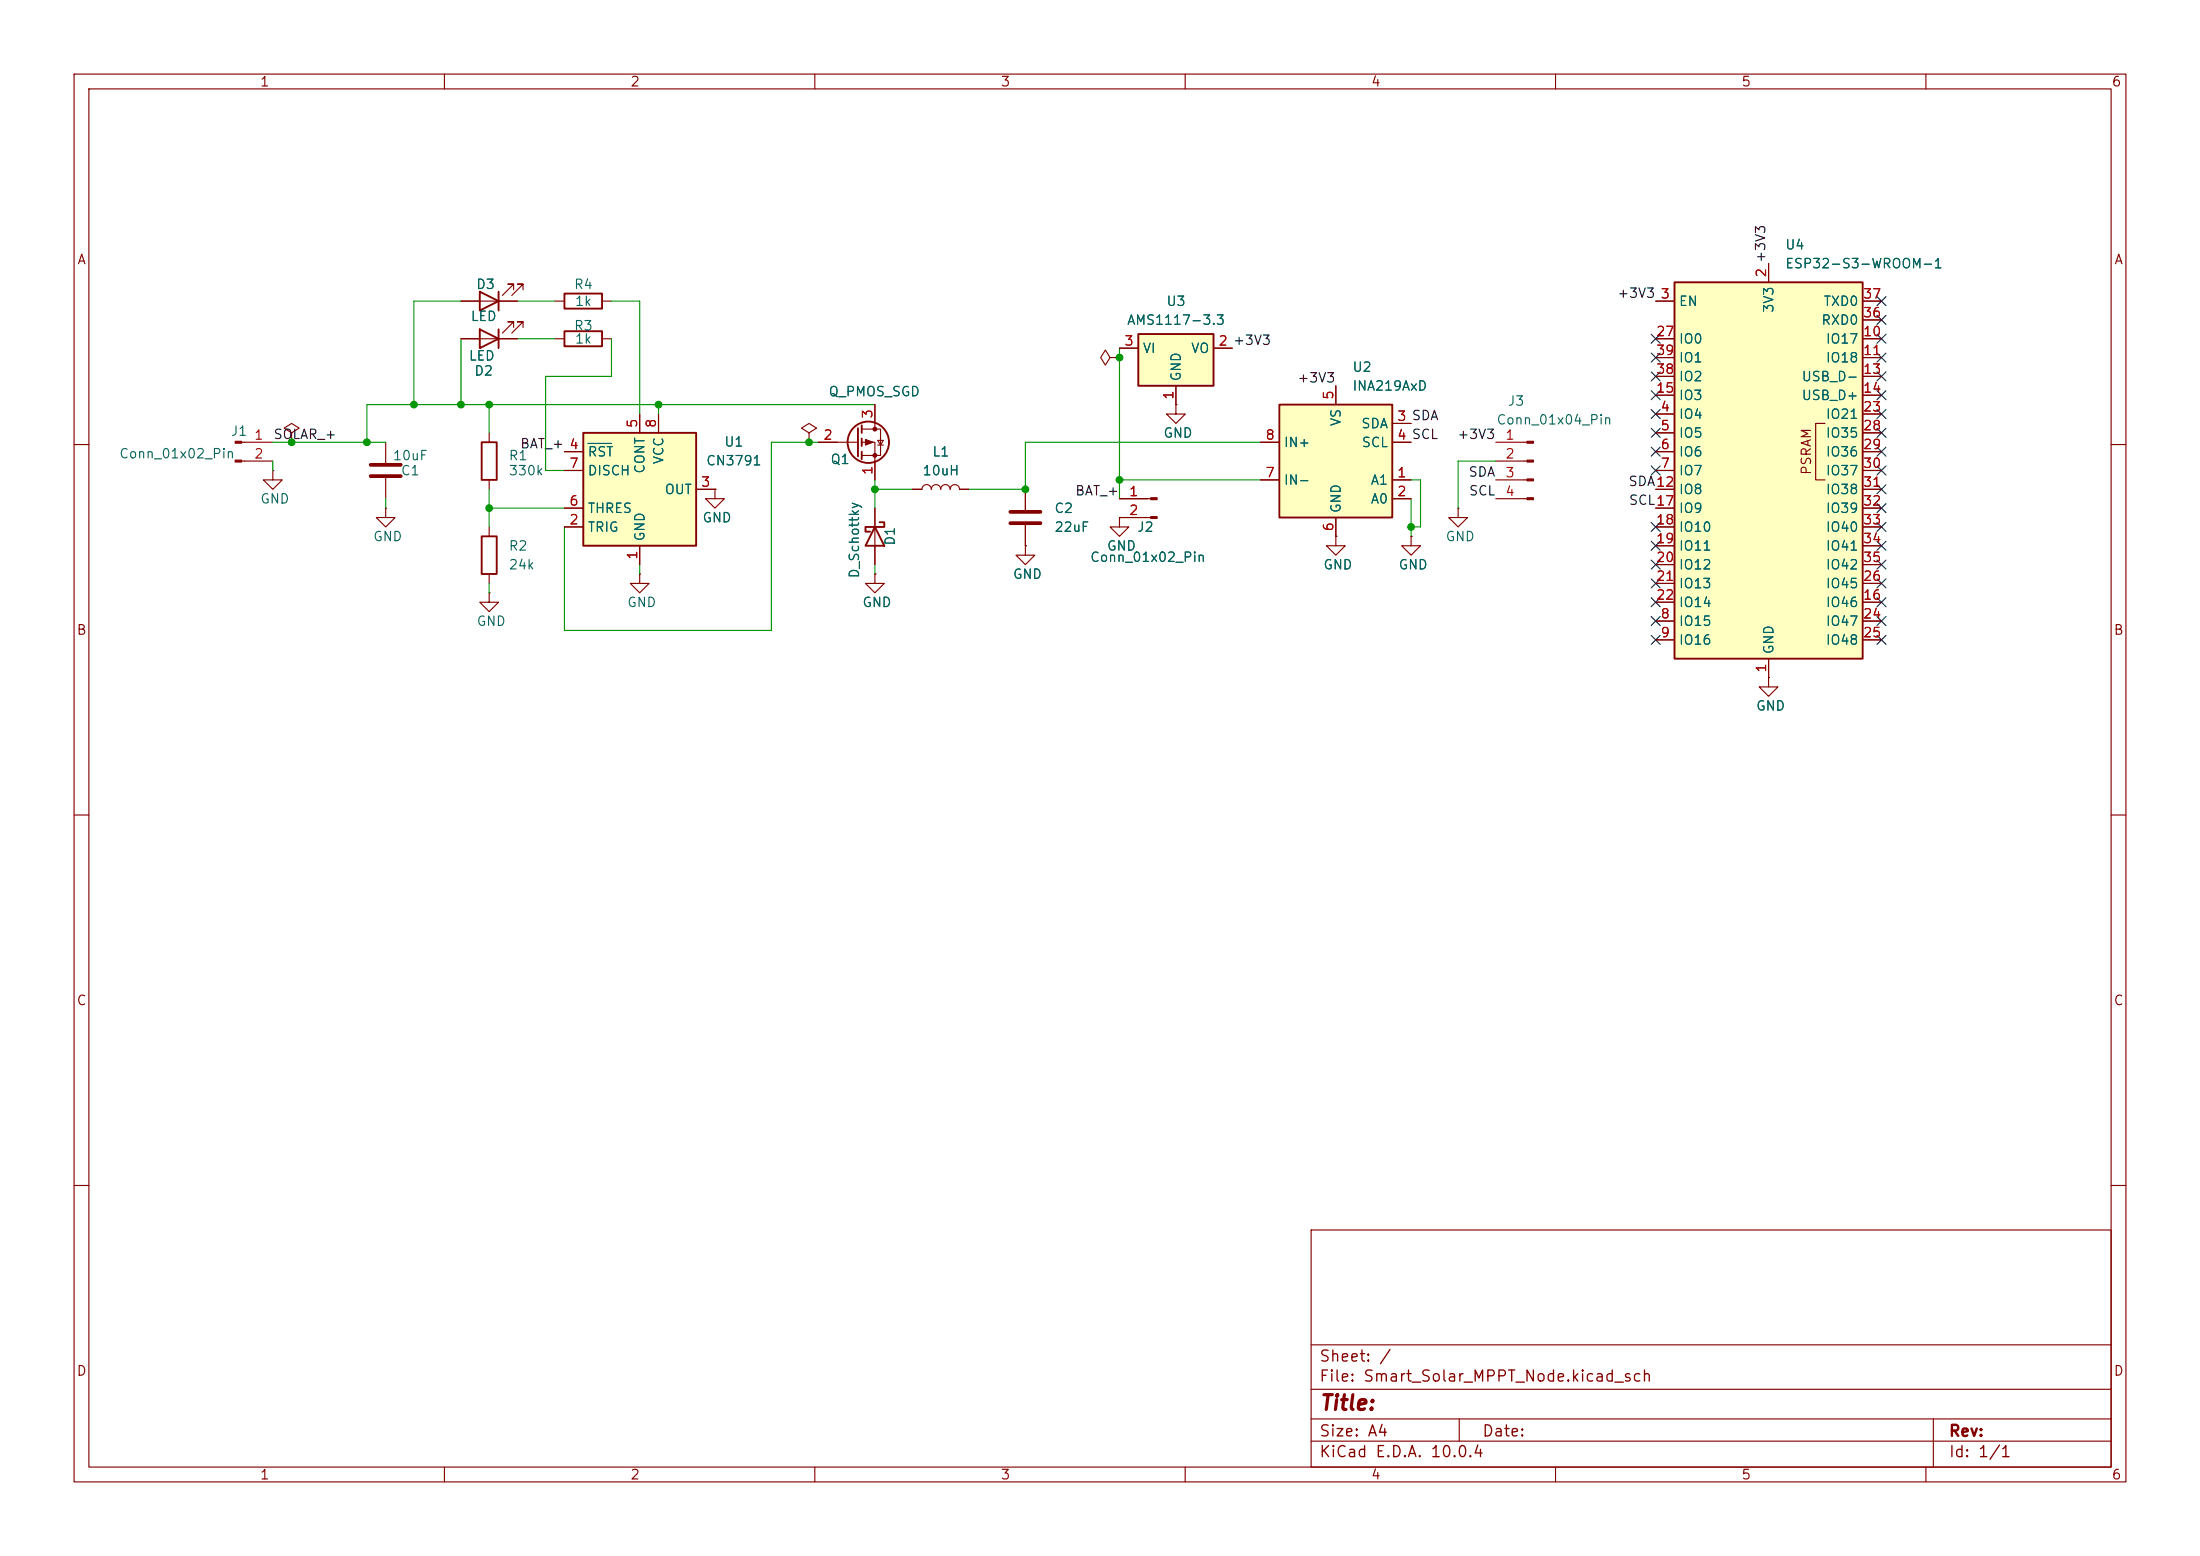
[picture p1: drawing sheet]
<svg xmlns="http://www.w3.org/2000/svg" width="297mm" height="210mm" viewBox="0 0 297 210" stroke-linecap="round" stroke-linejoin="round" font-family="sans-serif">
<g fill="none" stroke="#840000" stroke-width=".15">
<path d="M10 10h277v190h-277zM12 12h273v186h-273zM60 10v2M110 10v2M160 10v2M210 10v2M260 10v2M10 60h2M180.3 72.4v1.3h1.3l-1.3 1.2-1.2-1.2h1.2M180.3 72.4h.1M285 60h2M10 110h2"/>
<path d="M285 110h2M10 160h2M177 166h108v32h-108zM285 160h2M60 198v2M110 198v2M160 198v2M177 194.5h108M177 191.5h108M177 187.5h108M177 181.5h108M197 191.5v3"/>
<path d="M210 198v2M260 198v2M261 191.5v6.5"/>
</g>
<path d="M226.1 38.1h25.4v50.8h-25.4z" fill="#ffffc2"/>
<path d="M226.1 38.1h25.4v50.8h-25.4zM65 59.7h2.1v5.1h-2.1z" fill="none" stroke="#840000" stroke-width=".25"/>
<g fill="none" stroke="#840000" stroke-width=".15">
<path d="M238.8 35.6v2.5M66 58.4v1.3M223.5 40.6h2.6M223.5 55.9h2.6M223.5 58.4h2.6M223.5 45.7h2.6M223.5 48.3h2.6M223.5 50.8h2.6M223.5 53.3h2.6M246.4 57.2h-1.3v7.6h1.3M251.5 40.6h2.5M251.5 55.9h2.5"/>
<path d="M251.5 58.4h2.5M251.5 45.7h2.5M251.5 48.3h2.5M251.5 50.8h2.5M251.5 53.3h2.5M251.5 43.2h2.5M66 64.8v1.2M223.5 61h2.6M223.5 63.5h2.6M223.5 66h2.6M223.5 68.6h2.6M223.5 71.1h2.6"/>
<path d="M223.5 73.7h2.6M223.5 76.2h2.6M223.5 78.7h2.6M251.5 61h2.5M251.5 63.5h2.5M251.5 66h2.5M251.5 68.6h2.5M251.5 71.1h2.5M251.5 73.7h2.5M251.5 76.2h2.5M251.5 78.7h2.5M223.5 83.8h2.6"/>
<path d="M223.5 86.4h2.6M223.5 81.3h2.6M238.8 88.9v2.5M251.5 83.8h2.5M251.5 86.4h2.5M251.5 81.3h2.5"/>
</g>
<path d="M153.7 45.1h10.1v7h-10.1z" fill="#ffffc2"/>
<path d="M76.2 39.6h5.1v2.1h-5.1zM76.2 44.7h5.1v2h-5.1zM153.7 45.1h10.1v7h-10.1z" fill="none" stroke="#840000" stroke-width=".25"/>
<g fill="none" stroke="#840000" stroke-width=".15">
<path d="M74.9 40.6h1.3M74.9 45.7h1.3M81.3 40.6h1.2M81.3 45.7h1.2M149.9 48.3l-.7-1.1-.6 1.1 .6 1 .7-1h1.2M151.1 48.3h.1M151.1 47h2.6M158.7 54.6v1.3h1.3l-1.3 1.3-1.2-1.3h1.2M158.7 54.6h.1M158.7 52.1v2.5M163.8 47h2.6M138.4 73.7v1.2h1.3l-1.3 1.3-1.2-1.3h1.2"/>
<path d="M138.4 73.7h.1M138.4 66v2.8M138.4 70.9v2.8M151.1 69.9v1.2h1.3l-1.3 1.3-1.2-1.3h1.2M151.1 69.9h.1M151.1 67.3h4.2M151.1 69.9h4.2M196.8 68.6v1.3h1.3l-1.3 1.2-1.2-1.2h1.2M196.8 68.6h.1M66 80v1.3h1.3l-1.3 1.3-1.2-1.3h1.2M66 80h.1"/>
</g>
<path d="M136.4 69.1h4.1M136.4 70.6h4.1" fill="none" stroke="#840000" stroke-width=".51"/>
<g fill="#840000" stroke="#840000" stroke-width=".15">
<path d="M155.3 67.2h.9v.2h-.9z"/>
<path d="M155.3 69.7h.9v.3h-.9z"/>
</g>
<path d="M78.7 58.4h15.3v15.3h-15.3z" fill="#ffffc2"/>
<path d="M78.7 58.4h15.3v15.3h-15.3zM65 72.4h2.1v5.1h-2.1z" fill="none" stroke="#840000" stroke-width=".25"/>
<path d="M86.4 55.9v2.5M88.9 55.9v2.5M66 71.1v1.3M66 77.5v1.2M76.2 71.1h2.5M76.2 61h2.5M76.2 68.6h2.5M76.2 63.5h2.5M86.4 73.7v2.5M94 66h2.5M238.8 91.4v1.3h1.2l-1.2 1.3-1.3-1.3h1.3M238.8 91.4h.1" fill="none" stroke="#840000" stroke-width=".15"/>
<path d="M79.4 59.9h3.2" fill="none" stroke="#006464" stroke-width=".15"/>
<path d="M172.7 54.6h15.3v15.3h-15.3z" fill="#ffffc2"/>
<g fill="none" stroke="#840000" stroke-width=".25">
<path d="M64.8 39.4l2.5 1.2-2.5 1.3zM67.3 39.4v2.5M64.8 44.5l2.5 1.2-2.5 1.3zM67.3 44.5v2.5M115.8 57.8v3.8M116.3 57.4v1M116.3 59.2v1M172.7 54.6h15.3v15.3h-15.3zM116.3 61v1M118.1 71.1l1.3 2.6h-2.6zM118.7 70.5h.7v.6h-2.6v.7h.7"/>
<circle cx="117.2" cy="59.7" r="2.79"/>
</g>
<g fill="none" stroke="#840000" stroke-width=".15">
<path d="M69.3 39.1v-.7h-.7h.7l-1.5 1.5M70.6 39.1v-.7h-.8h.8l-1.5 1.5M238.8 35.6v2.5M32.6 59.7h4.2M39.4 58.4l1-.6-1-.6-1 .6 1 .6v1.3M39.4 59.7h.1M52.1 59.7v2.8M62.2 40.6h7.6M62.2 45.7h7.6M69.3 44.2v-.8h-.7h.7l-1.5 1.6M70.6 44.2v-.8h-.8h.8l-1.5 1.6M86.4 55.9v2.5"/>
<path d="M88.9 55.9v2.5M109.2 58.4l1-.6-1-.6-1 .6 1 .6v1.3M109.2 59.7h.1M110.5 59.7h5.3M116.3 57.9h2.6v3.6h-2.6M116.3 59.7h1.8v5.1M118.1 54.6v3.3M118.5 59.4h.8l-.4 .7zM151.1 48.3h.1M151.1 47h2.6M158.7 54.6h.1M158.7 52.1v2.5"/>
<path d="M163.8 47h2.6M170.2 59.7h2.5M180.3 52.1v2.5M188 57.2h2.5M188 59.7h2.5M201.9 59.7h4.2M223.5 40.6h2.6M223.5 45.7h2.6M223.5 55.9h2.6M223.5 58.4h2.6M223.5 48.3h2.6M223.5 50.8h2.6"/>
<path d="M223.5 53.3h2.6M251.5 40.6h2.5M251.5 45.7h2.5M251.5 55.9h2.5M251.5 58.4h2.5M251.5 48.3h2.5M251.5 50.8h2.5M251.5 53.3h2.5M251.5 43.2h2.5M32.6 62.2h4.2M36.8 63.5v1.3h1.3l-1.3 1.2-1.2-1.2h1.2M36.8 63.5h.1"/>
<path d="M52.1 68.6v1.3h1.2l-1.2 1.2-1.3-1.2h1.3M52.1 68.6h.1M52.1 64.5v2.8M76.2 61h2.5M76.2 63.5h2.5M76.2 68.6h2.5M76.2 71.1h2.5M86.4 77.5v1.2h1.2l-1.2 1.3-1.3-1.3h1.3M86.4 77.5h.1M86.4 73.7v2.5M94 66h2.5M96.5 66v1.3h1.3l-1.3 1.3-1.3-1.3h1.3"/>
<path d="M96.5 66h.1M118.1 77.5v1.2h1.3l-1.3 1.3-1.3-1.3h1.3M118.1 77.5h.1M118.1 68.6v7.6M118.5 60.1h.8M123.2 66h1.3a.64 .64 0 0 1 .6-.6 .64 .64 0 0 1 .6 .6 .64 .64 0 0 1 .7-.6 .64 .64 0 0 1 .6 .6 .64 .64 0 0 1 .6-.6 .64 .64 0 0 1 .7 .6 .64 .64 0 0 1 .6-.6 .64 .64 0 0 1 .6 .6h1.3M138.4 73.7h.1M138.4 66v2.8M138.4 70.9v2.8M151.1 69.9h.1M151.1 67.3h3.8M151.1 69.9h3.8"/>
<path d="M170.2 64.8h2.5M180.3 72.4h.1M180.3 69.9v2.5M188 64.8h2.5M188 67.3h2.5M190.5 72.4v1.3h1.3l-1.3 1.2-1.3-1.2h1.3M190.5 72.4h.1M201.9 64.8h4.2M201.9 67.3h4.2M201.9 62.2h4.2M223.5 66h2.6M223.5 61h2.6"/>
<path d="M223.5 63.5h2.6M223.5 68.6h2.6M223.5 71.1h2.6M223.5 73.7h2.6M223.5 76.2h2.6M223.5 78.7h2.6M251.5 66h2.5M251.5 61h2.5M251.5 63.5h2.5M251.5 68.6h2.5M251.5 71.1h2.5M251.5 73.7h2.5"/>
<path d="M251.5 76.2h2.5M251.5 78.7h2.5M223.5 83.8h2.6M223.5 86.4h2.6M223.5 81.3h2.6M238.8 91.4h.1M238.8 88.9v2.5M251.5 83.8h2.5M251.5 86.4h2.5M251.5 81.3h2.5"/>
</g>
<g fill="#840000" stroke="#840000" stroke-width=".15">
<path d="M116.8 59.3l1.1 .4-1.1 .4z"/>
<path d="M206.1 59.6h.9v.2h-.9z"/>
<path d="M206.1 62.1h.9v.3h-.9z"/>
<path d="M206.1 64.6h.9v.3h-.9z"/>
<path d="M206.1 67.2h.9v.2h-.9z"/>
<path d="M31.7 59.6h.9v.2h-.9z"/>
<path d="M31.7 62.1h.9v.3h-.9z"/>
<circle cx="118.1" cy="57.9" r=".25"/>
<circle cx="118.1" cy="61.5" r=".25"/>
</g>
<path d="M50 62.7h4.1M50 64.3h4.1" fill="none" stroke="#840000" stroke-width=".51"/>
<g fill="none" stroke="#009600" stroke-width=".15">
<path d="M36.8 59.7h15.3M62.2 40.6h-6.3v14M62.2 45.7v8.9M66 54.6v3.8M69.8 45.7h5.1M69.8 40.6h5.1M82.5 45.7v5.1h-8.8v12.7h2.5M82.5 40.6h3.9v15.3M88.9 54.6v1.3M110.5 59.7h-6.4v25.4h-27.9v-14M118.1 54.6h-68.6v5.1M151.1 47v20.3"/>
<path d="M170.2 59.7h-31.8v6.3h-7.6M36.8 62.2v1.3M52.1 67.3v1.3M66 66v5.1M66 78.7v1.3M66 68.6h10.2M86.4 76.2v1.3M118.1 66h5.1M118.1 64.8v3.8M118.1 76.2v1.3M151.1 64.8h19.1M190.5 64.8h1.3v6.3h-1.3"/>
<path d="M190.5 67.3v5.1M201.9 62.2h-5.1v6.4"/>
</g>
<g fill="none" stroke="#000084" stroke-width=".15">
<path d="M222.9 57.8l1.2 1.2M222.9 55.3l1.2 1.2M222.9 52.7l1.2 1.2M222.9 47.7l1.2 1.2M222.9 45.1l1.2 1.2M222.9 50.2l1.2 1.2M224.1 57.8l-1.2 1.2M224.1 55.3l-1.2 1.2M224.1 52.7l-1.2 1.2M224.1 47.7l-1.2 1.2M224.1 45.1l-1.2 1.2M224.1 50.2l-1.2 1.2"/>
<path d="M253.4 40l1.2 1.2M253.4 50.2l1.2 1.2M253.4 47.7l1.2 1.2M253.4 45.1l1.2 1.2M253.4 42.6l1.2 1.2M253.4 57.8l1.2 1.2M253.4 55.3l1.2 1.2M253.4 52.7l1.2 1.2M254.6 40l-1.2 1.2M254.6 50.2l-1.2 1.2M254.6 47.7l-1.2 1.2M254.6 45.1l-1.2 1.2"/>
<path d="M254.6 42.6l-1.2 1.2M254.6 52.7l-1.2 1.2M254.6 55.3l-1.2 1.2M254.6 57.8l-1.2 1.2M222.9 78.1l1.2 1.2M222.9 70.5l1.2 1.2M222.9 62.9l1.2 1.2M222.9 60.4l1.2 1.2M222.9 73.1l1.2 1.2M222.9 75.6l1.2 1.2M224.1 70.5l-1.2 1.2M224.1 75.6l-1.2 1.2"/>
<path d="M224.1 73.1l-1.2 1.2M224.1 78.1l-1.2 1.2M224.1 62.9l-1.2 1.2M224.1 60.4l-1.2 1.2M253.4 65.4l1.2 1.2M253.4 70.5l1.2 1.2M253.4 68l1.2 1.2M253.4 62.9l1.2 1.2M253.4 60.4l1.2 1.2M253.4 75.6l1.2 1.2M253.4 78.1l1.2 1.2M253.4 73.1l1.2 1.2"/>
<path d="M254.6 65.4l-1.2 1.2M254.6 70.5l-1.2 1.2M254.6 68l-1.2 1.2M254.6 62.9l-1.2 1.2M254.6 60.4l-1.2 1.2M254.6 75.6l-1.2 1.2M254.6 78.1l-1.2 1.2M254.6 73.1l-1.2 1.2M222.9 83.2l1.2 1.2M222.9 80.7l1.2 1.2M222.9 85.8l1.2 1.2M224.1 83.2l-1.2 1.2"/>
<path d="M224.1 80.7l-1.2 1.2M224.1 85.8l-1.2 1.2M253.4 80.7l1.2 1.2M253.4 85.8l1.2 1.2M253.4 83.2l1.2 1.2M254.6 80.7l-1.2 1.2M254.6 85.8l-1.2 1.2M254.6 83.2l-1.2 1.2"/>
</g>
<path d="M79.4 59.9h3.2" fill="none" stroke="#006464" stroke-width=".15"/>
<g fill="#009600" stroke="#009600" stroke-width=".14">
<circle cx="190.5" cy="71.1" r=".46"/>
<circle cx="151.1" cy="64.8" r=".46"/>
<circle cx="118.1" cy="66" r=".46"/>
<circle cx="151.1" cy="48.3" r=".46"/>
<circle cx="138.4" cy="66" r=".46"/>
<circle cx="66" cy="68.6" r=".46"/>
<circle cx="88.9" cy="54.6" r=".46"/>
<circle cx="109.2" cy="59.7" r=".46"/>
<circle cx="55.9" cy="54.6" r=".46"/>
<circle cx="62.2" cy="54.6" r=".46"/>
<circle cx="66" cy="54.6" r=".46"/>
<circle cx="49.5" cy="59.7" r=".46"/>
<circle cx="39.4" cy="59.7" r=".46"/>
</g>
<text font-size="2" fill="#840000" x="178" y="190.8">Title:</text>
<g font-size="1.5" fill="#840000">
<text x="178" y="184.2">Sheet: /</text>
<text x="178" y="186.9">File: Smart_Solar_MPPT_Node.kicad_sch</text>
<text x="178" y="197.1">KiCad E.D.A. 10.0.4</text>
<text x="178" y="194.3">Size: A4</text>
<text x="200" y="194.3">Date:</text>
<text x="263" y="194.3">Rev:</text>
<text x="263" y="197.1">Id: 1/1</text>
</g>
<g font-size="1.3" fill="#840000">
<text x="35" y="12">1</text>
<text x="85" y="12">2</text>
<text x="135" y="12">3</text>
<text x="185" y="12">4</text>
<text x="235" y="12">5</text>
<text x="285" y="12">6</text>
<text x="10.3" y="36">A</text>
<text x="285.3" y="36">A</text>
<text x="244.8" y="64.2" transform="rotate(-90 244.8 64.2)">PSRAM</text>
<text x="10.3" y="86">B</text>
<text x="285.3" y="86">B</text>
<text x="10.3" y="136">C</text>
<text x="285.3" y="136">C</text>
<text x="10.3" y="186">D</text>
<text x="285.3" y="186">D</text>
<text x="35" y="200">1</text>
<text x="85" y="200">2</text>
<text x="135" y="200">3</text>
<text x="185" y="200">4</text>
<text x="235" y="200">5</text>
<text x="285" y="200">6</text>
</g>
<g font-size="1.3" fill="#006464">
<text x="240.9" y="34">U4</text>
<text x="64.2" y="39.3">D3</text>
<text x="77.4" y="39.3">R4</text>
<text x="77.5" y="41.6">1k</text>
<text x="157.4" y="41.6">U3</text>
<text x="226.6" y="41.6">EN</text>
<text x="240.9" y="36.5">ESP32-S3-WROOM-1</text>
<text x="246.1" y="41.6">TXD0</text>
<text x="63.5" y="43.6">LED</text>
<text x="77.4" y="44.9">R3</text>
<text x="77.5" y="46.7">1k</text>
<text x="152.1" y="44.2">AMS1117-3.3</text>
<text x="154.2" y="48">VI</text>
<text x="160.7" y="48">VO</text>
<text x="226.6" y="46.7">IO0</text>
<text x="239.7" y="42.3" transform="rotate(-90 239.7 42.3)">3V3</text>
<text x="245.8" y="44.2">RXD0</text>
<text x="246.4" y="46.7">IO17</text>
<text x="63.2" y="49">LED</text>
<text x="63.9" y="51">D2</text>
<text x="111.8" y="53.8">Q_PMOS_SGD</text>
<text x="159.7" y="51.6" transform="rotate(-90 159.7 51.6)">GND</text>
<text x="182.5" y="53">INA219AxD</text>
<text x="182.5" y="50.5">U2</text>
<text x="226.6" y="51.8">IO2</text>
<text x="226.6" y="49.2">IO1</text>
<text x="243.1" y="51.8">USB_D-</text>
<text x="246.4" y="49.2">IO18</text>
<text x="31.1" y="59.1">J1</text>
<text x="157" y="59.4">GND</text>
<text x="181.3" y="57.6" transform="rotate(-90 181.3 57.6)">VS</text>
<text x="183.7" y="58.1">SDA</text>
<text x="201.9" y="57.6">Conn_01x04_Pin</text>
<text x="203.5" y="55.1">J3</text>
<text x="226.6" y="56.9">IO4</text>
<text x="226.6" y="59.4">IO5</text>
<text x="226.6" y="54.3">IO3</text>
<text x="243.1" y="54.3">USB_D+</text>
<text x="246.4" y="56.9">IO21</text>
<text x="246.4" y="59.4">IO35</text>
<text x="16" y="62.2">Conn_01x02_Pin</text>
<text x="52.9" y="62.4">10uF</text>
<text x="54" y="64.5">C1</text>
<text x="68.6" y="62.4">R1</text>
<text x="68.6" y="64.5">330k</text>
<text x="79.2" y="61.9">RST</text>
<text x="79.2" y="64.5">DISCH</text>
<text x="87.3" y="64" transform="rotate(-90 87.3 64)">CONT</text>
<text x="89.9" y="62.8" transform="rotate(-90 89.9 62.8)">VCC</text>
<text x="95.2" y="63.1">CN3791</text>
<text x="97.7" y="60.6">U1</text>
<text x="112" y="62.9">Q1</text>
<text x="124.4" y="64.5">10uH</text>
<text x="125.8" y="61.9">L1</text>
<text x="173.2" y="65.7">IN-</text>
<text x="173.2" y="60.7">IN+</text>
<text x="183.7" y="60.7">SCL</text>
<text x="185" y="65.7">A1</text>
<text x="226.6" y="61.9">IO6</text>
<text x="226.6" y="64.5">IO7</text>
<text x="246.4" y="61.9">IO36</text>
<text x="246.4" y="64.5">IO37</text>
<text x="35" y="68.3">GND</text>
<text x="79.2" y="69.6">THRES</text>
<text x="89.6" y="67">OUT</text>
<text x="94.7" y="70.8">GND</text>
<text x="142.2" y="69.6">C2</text>
<text x="181.3" y="69.3" transform="rotate(-90 181.3 69.3)">GND</text>
<text x="185" y="68.3">A0</text>
<text x="226.6" y="67">IO8</text>
<text x="226.6" y="69.6">IO9</text>
<text x="246.4" y="67">IO38</text>
<text x="246.4" y="69.6">IO39</text>
<text x="50.3" y="73.4">GND</text>
<text x="68.6" y="74.6">R2</text>
<text x="68.6" y="77.2">24k</text>
<text x="79.2" y="72.1">TRIG</text>
<text x="87.3" y="73.2" transform="rotate(-90 87.3 73.2)">GND</text>
<text x="121.1" y="73.7" transform="rotate(-90 121.1 73.7)">D1</text>
<text x="142.2" y="72.1">22uF</text>
<text x="147.1" y="76.2">Conn_01x02_Pin</text>
<text x="149.3" y="74.6">GND</text>
<text x="153.4" y="72.1">J2</text>
<text x="178.6" y="77.2">GND</text>
<text x="188.7" y="77.2">GND</text>
<text x="195.1" y="73.4">GND</text>
<text x="226.6" y="72.1">IO10</text>
<text x="226.6" y="74.6">IO11</text>
<text x="226.6" y="77.2">IO12</text>
<text x="246.4" y="72.1">IO40</text>
<text x="246.4" y="74.6">IO41</text>
<text x="246.4" y="77.2">IO42</text>
<text x="84.6" y="82.3">GND</text>
<text x="116.3" y="78.1" transform="rotate(-90 116.3 78.1)">D_Schottky</text>
<text x="116.3" y="82.3">GND</text>
<text x="136.6" y="78.4">GND</text>
<text x="226.6" y="79.7">IO13</text>
<text x="226.6" y="82.3">IO14</text>
<text x="246.4" y="82.3">IO46</text>
<text x="246.4" y="79.7">IO45</text>
<text x="64.3" y="84.8">GND</text>
<text x="226.6" y="84.8">IO15</text>
<text x="226.6" y="87.3">IO16</text>
<text x="239.7" y="88.4" transform="rotate(-90 239.7 88.4)">GND</text>
<text x="246.4" y="84.8">IO47</text>
<text x="246.4" y="87.3">IO48</text>
<text x="237" y="96.2">GND</text>
</g>
<g font-size="1.3" fill="#0f0f0f">
<text x="218.2" y="40.5">+3V3</text>
<text x="175.1" y="51.9">+3V3</text>
<text x="36.8" y="59.6">SOLAR_+</text>
<text x="196.6" y="59.6">+3V3</text>
<text x="70.1" y="60.8">BAT_+ 4</text>
<text x="198.2" y="64.6">SDA</text>
<text x="219.7" y="65.9">SDA12</text>
<text x="145.1" y="67.2">BAT_+</text>
<text x="198.2" y="67.2">SCL</text>
<text x="219.8" y="68.5">SCL17</text>
</g>
<g font-size="1.3" fill="#a90000">
<text x="224.1" y="40.6">3</text>
<text x="238.7" y="37.5" transform="rotate(-90 238.7 37.5)">2 +3V3</text>
<text x="238.7" y="37.5" transform="rotate(-90 238.7 37.5)">2</text>
<text x="251.4" y="40.6">37</text>
<text x="151.7" y="47">3</text>
<text x="164.4" y="47">2 +3V3</text>
<text x="164.4" y="47">2</text>
<text x="223.5" y="45.7">27</text>
<text x="251.4" y="45.7">10</text>
<text x="251.4" y="43.2">36</text>
<text x="223.5" y="53.3">15</text>
<text x="223.5" y="50.8">38</text>
<text x="223.5" y="48.2">39</text>
<text x="251.4" y="48.2">11</text>
<text x="251.4" y="50.8">13</text>
<text x="251.4" y="53.3">14</text>
<text x="34.2" y="59.7">1</text>
<text x="86.3" y="57.9" transform="rotate(-90 86.3 57.9)">5</text>
<text x="88.9" y="57.9" transform="rotate(-90 88.9 57.9)">8</text>
<text x="111.1" y="59.7">2</text>
<text x="118.1" y="56.6" transform="rotate(-90 118.1 56.6)">3</text>
<text x="158.7" y="54" transform="rotate(-90 158.7 54)">1</text>
<text x="170.7" y="59.7">8</text>
<text x="180.3" y="54" transform="rotate(-90 180.3 54)">5</text>
<text x="188.5" y="57.1">3 SDA</text>
<text x="188.5" y="59.7">4 SCL</text>
<text x="188.5" y="57.1">3</text>
<text x="188.5" y="59.7">4</text>
<text x="203.1" y="59.7">1</text>
<text x="224.1" y="55.9">4</text>
<text x="224.1" y="58.4">5</text>
<text x="251.4" y="55.9">23</text>
<text x="251.4" y="58.4">28</text>
<text x="34.2" y="62.2">2</text>
<text x="76.8" y="63.5">7</text>
<text x="76.8" y="60.9">4</text>
<text x="118.1" y="64.2" transform="rotate(-90 118.1 64.2)">1</text>
<text x="170.7" y="64.7">7</text>
<text x="188.5" y="64.7">1</text>
<text x="203.1" y="62.2">2</text>
<text x="203.1" y="64.7">3</text>
<text x="224.1" y="60.9">6</text>
<text x="224.1" y="63.5">7</text>
<text x="251.4" y="60.9">29</text>
<text x="251.4" y="63.5">30</text>
<text x="76.8" y="71.1">2</text>
<text x="76.8" y="68.6">6</text>
<text x="94.5" y="66">3</text>
<text x="152.3" y="67.3">1</text>
<text x="152.3" y="69.8">2</text>
<text x="180.3" y="71.8" transform="rotate(-90 180.3 71.8)">6</text>
<text x="188.5" y="67.3">2</text>
<text x="203.1" y="67.3">4</text>
<text x="223.5" y="71.1">18</text>
<text x="223.5" y="66">12</text>
<text x="223.5" y="68.6">17</text>
<text x="251.4" y="66">31</text>
<text x="251.4" y="68.6">32</text>
<text x="251.4" y="71.1">33</text>
<text x="86.3" y="75.6" transform="rotate(-90 86.3 75.6)">1</text>
<text x="223.5" y="73.6">19</text>
<text x="223.5" y="76.2">20</text>
<text x="251.4" y="73.6">34</text>
<text x="251.4" y="76.2">35</text>
<text x="223.5" y="78.7">21</text>
<text x="223.5" y="81.3">22</text>
<text x="224.1" y="83.8">8</text>
<text x="251.4" y="81.3">16</text>
<text x="251.4" y="83.8">24</text>
<text x="251.4" y="78.7">26</text>
<text x="224.1" y="86.3">9</text>
<text x="251.4" y="86.3">25</text>
<text x="238.7" y="90.9" transform="rotate(-90 238.7 90.9)">1</text>
</g>
</svg>
